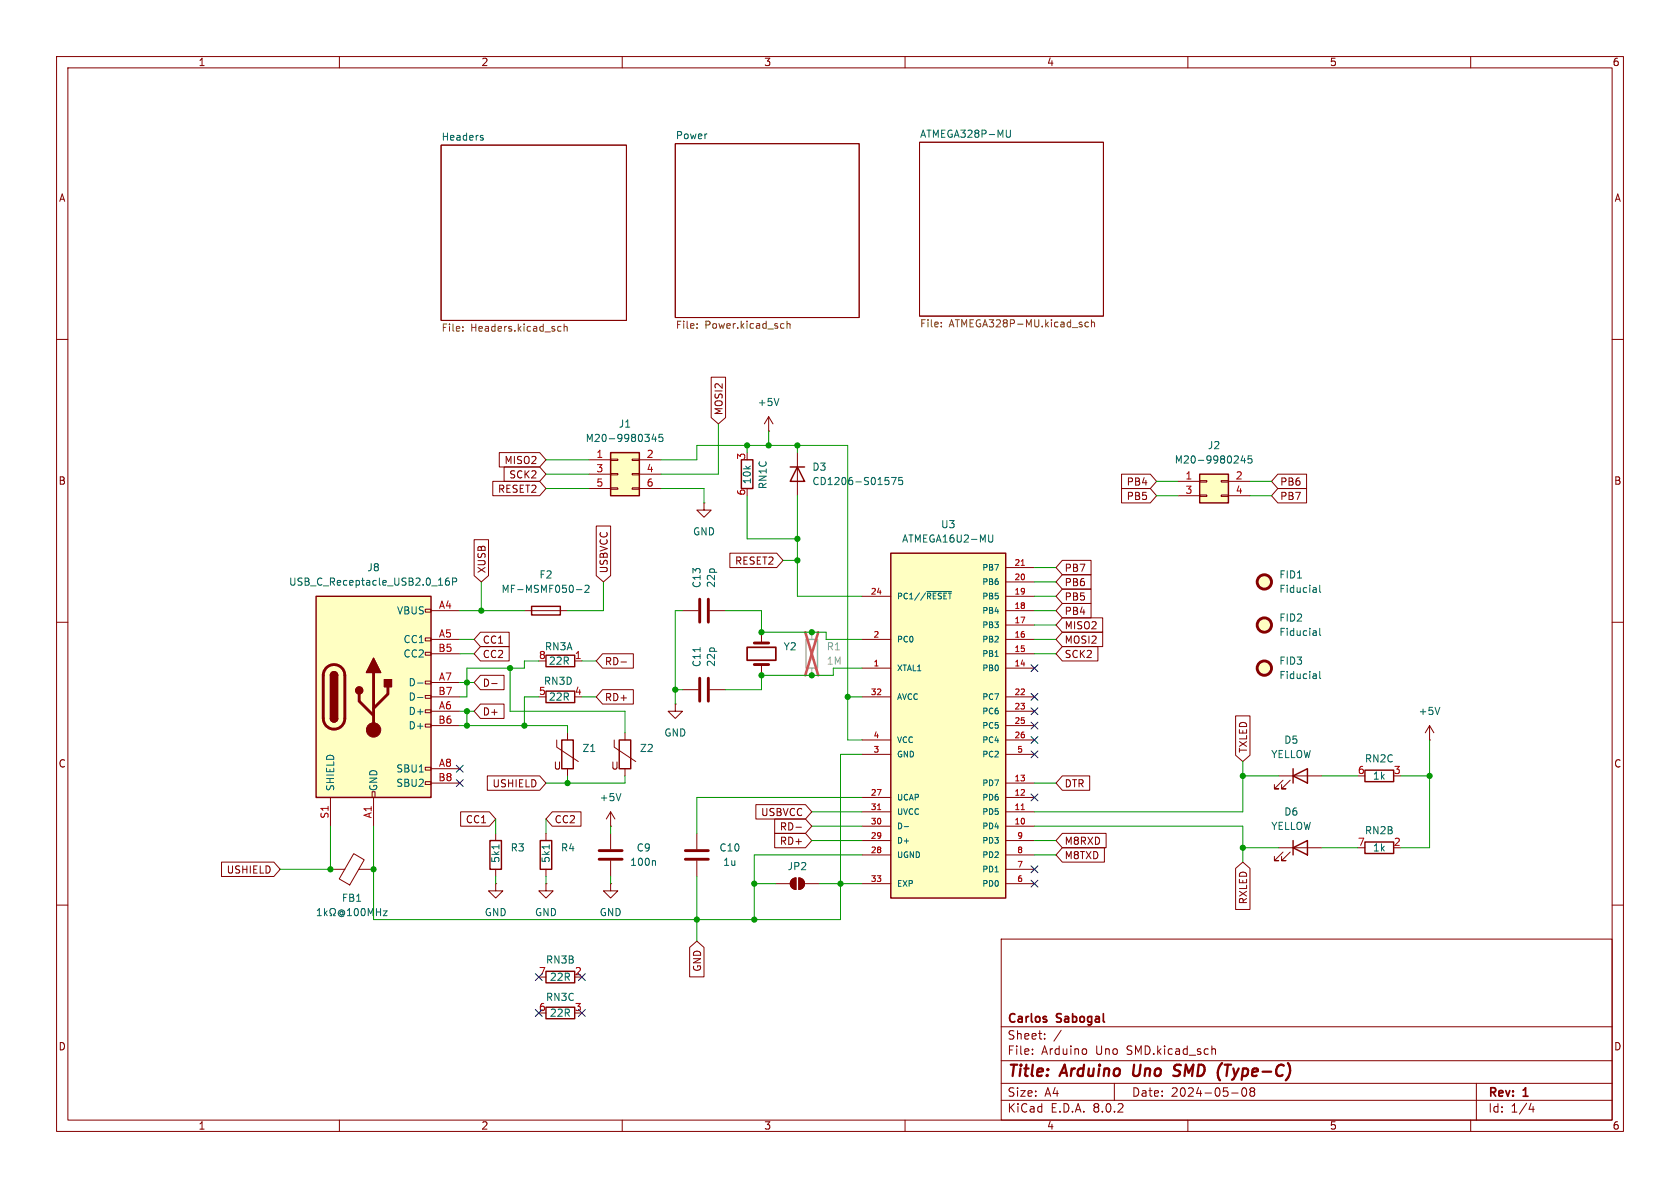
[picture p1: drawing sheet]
<svg xmlns="http://www.w3.org/2000/svg" width="297mm" height="210mm" viewBox="0 0 297 210" stroke-linecap="round" stroke-linejoin="round" font-family="sans-serif">
<g fill="none" stroke="#840000" stroke-width=".18">
<path d="M10 10h277v190h-277zM12 12h273v186h-273zM60 10v2M110 10v2M160 10v2M210 10v2M260 10v2M78 25.7h32.7v30.9h-32.7zM119.4 25.4h32.5v30.7h-32.5zM162.6 25.1h32.5v30.8h-32.5zM10 60h2M285 60h2"/>
<path d="M10 110h2M101.6 116.8h1.3M134.6 111.8v1.9M134.6 117.5v1.9M285 110h2M252.7 130.8h.1M252.7 128.3l-.7 1.2M252.7 128.3v2.5M252.7 128.3l.8 1.2M10 160h2M285 160h2M177 166h108v32h-108z"/>
<path d="M60 198v2M110 198v2M160 198v2M177 194.5h108M177 191.5h108M177 187.5h108M177 181.5h108M182.5 186.3v.1M182.5 185.5v.1M184.7 183.6v.1M184.7 182.8v.1M187.6 182.1l-1.3 2"/>
<path d="M191.8 185.4l.3 .3v.4l-.3 .3M197 191.5v3M210 198v2M214.3 185.5h.5l.1 .9M217.7 193.2h1.2M219.7 192.4a.81 .81 0 0 0 .3 1.4l.2-.1 .2-.5-.2-.8M221 192.4v.3l.2 .2M221.2 192.9l-.2 .3v.3l.2 .3 .5-.1 .1-.2-.1-.4-.2-.2M221.2 192.9h.3M221.7 192.4l.1 .3-.3 .2M260 198v2M261 191.5v6.5"/>
<path d="M270.7 195l-.4 1.1h.9M271 195.6v1"/>
</g>
<path d="M200.5 188.2l-.2 1.6 .3 .4M207.6 188.8l.1 .3 .8 .3M208.5 190a.85 .85 0 0 1-1.1 .1M208.5 188.2h-.5l-.4 .4M216.5 188.2h1.1M217.1 188.2l-.3 2" fill="none" stroke="#840000" stroke-width=".4"/>
<path d="M85.1 24.4h.3l.1 .2-.2 .2h-.3M85.1 23.9l.3 .1M178.6 23v1.2l-.2 .1-.4-.1M232.6 119.2l.1 .8M232.7 119.9l-.1 .1M232.7 119.4l-.1 .1M233.3 118.7v1.1l.2 .2M254.5 125l-.4 1.3" fill="none" stroke="#006464" stroke-width=".18"/>
<g fill="none" stroke="#725600" stroke-width=".18">
<path d="M81.8 58.4v.1M81.8 57.8v.1M98.7 58.5h.5M98.7 57.8h.5M99.7 57.8l.2-.1 .3 .1 .1 .7M99.7 57.3v1.2M123.2 57.9v.1M123.2 57.3v.1M138.5 57.2l.1 .1M138.6 58h-.1M139.1 56.8v1.2M139.1 57.3l.2-.1 .3 .1 .1 .7"/>
<path d="M166.4 57.7v.1M166.4 57v.1M192.4 57l-.3-.1-.3 .3 .1 .5h.5M193 57.1l.1-.2 .3 .1 .1 .8M193 56.5v1.3"/>
</g>
<circle cx="223.5" cy="118.1" r="1.27" fill="#ffffc2" stroke="#ffffc2" stroke-width=".18"/>
<g fill="none" stroke="#840000" stroke-width=".51">
<path d="M133.3 113.7h2.6M133.3 117.5h2.6"/>
<circle cx="223.5" cy="118.1" r="1.27"/>
</g>
<path d="M132.1 114.4h5.1v2.3h-5.1z" fill="none" stroke="#840000" stroke-width=".3"/>
<path d="M96.5 115.8h5.1v2.1h-5.1z" fill="none" stroke="#840000" stroke-width=".25"/>
<path d="M157.5 97.8h20.3v61h-20.3z" fill="#ffffc2"/>
<path d="M139.7 82.6h2.5M141 82.6l1.2 2.5h-2.5zM157.5 97.8h20.3v61h-20.3zM109.5 130.8h2v5.1h-2z" fill="none" stroke="#840000" stroke-width=".25"/>
<g fill="none" stroke="#840000" stroke-width=".18">
<path d="M141 80v7.6M152.4 118.1h5.1M152.4 113h5.1M152.4 105.4h5.1M177.8 118.1h5.1M177.8 115.6h5.1M177.8 113h5.1M177.8 110.5h5.1M177.8 108h5.1M177.8 105.4h5.1M177.8 102.9h5.1M177.8 100.3h5.1"/>
<path d="M108.6 130.8v1.3l3.8 2.5M110.5 129.5v1.3M110.5 135.9v1.3M152.4 123.2h5.1M152.4 130.8h5.1M152.4 133.4h5.1M177.8 138.4h5.1M177.8 123.2h5.1M177.8 125.7h5.1M177.8 128.3h5.1M177.8 130.8h5.1M177.8 133.4h5.1"/>
<path d="M152.4 146.1h5.1M152.4 143.5h5.1M152.4 141h5.1M152.4 151.1h5.1M152.4 148.6h5.1M152.4 156.2h5.1M177.8 146.1h5.1M177.8 143.5h5.1M177.8 141h5.1M177.8 151.1h5.1M177.8 148.6h5.1M177.8 156.2h5.1"/>
<path d="M177.8 153.7h5.1"/>
</g>
<path d="M180.5 99.9h.6M155.1 143.1h.6M180.5 143.1h.6" fill="none" stroke="#a90000" stroke-width=".18"/>
<path d="M157.6 84.4h.8l-.5 1.3M159.5 84.4h-.6v.6l.1-.1h.5l.1 .2-.1 .4-.2 .2-.4-.2M175.5 94.6l-.1 1.1-.1 .1-.5-.1M163.8 104.6h4.4M175.9 116h.6M232.6 111.6l.1 .7M232.7 112.3h-.1M232.7 111.8l-.1 .1M233.3 111.1v1.1l.2 .1M159.9 146.1h.7" fill="none" stroke="#006464" stroke-width=".18"/>
<circle cx="223.5" cy="110.5" r="1.27" fill="#ffffc2" stroke="#ffffc2" stroke-width=".18"/>
<circle cx="223.5" cy="110.5" r="1.27" fill="none" stroke="#840000" stroke-width=".51"/>
<path d="M212.1 83.8h5.1v5.1h-5.1z" fill="#ffffc2"/>
<g fill="none" stroke="#840000" stroke-width=".18">
<path d="M208.3 85.1h3.8M208.3 87.6h3.8M212.1 87.5h1.3v.3h-1.3zM212.1 85h1.3v.2h-1.3zM215.9 87.5h1.3v.3h-1.3zM215.9 85h1.3v.2h-1.3zM217.2 85.1h3.8M217.2 87.6h3.8M119.4 124.5v1.2h1.2l-1.2 1.3-1.3-1.3h1.3M119.4 124.5h.1M58.4 153.7h2.6M62.5 150.9l1.9 1.1-2.6 4.4-1.8-1z"/>
<path d="M63.4 153.7h2.6M137.2 156.2h2.5M140 155.5l.7-.3v2a1.02 1.02 0 0 1-.9-.6 1.02 1.02 0 0 1 .2-1.1zM141.2 155.2a1.02 1.02 0 0 1 1 1 1.02 1.02 0 0 1-1 1zM142.2 156.2h2.6"/>
</g>
<path d="M212.1 83.8h5.1v5.1h-5.1z" fill="none" stroke="#840000" stroke-width=".25"/>
<g fill="none" stroke="#006464" stroke-width=".18">
<path d="M219.7 80.5l-.3 .9h.8M220 81v.9M221.3 80.6h-.6l-.1 .6 .2-.1h.4l.1 .2v.4l-.2 .2-.5-.2M56.1 161.9h.7M56.1 161l.4-.4v1.3M57.4 160.6v1.3M57.5 161.4l.3 .5M57.8 161l-.4 .5M58.3 161.9h.3v-.3a.54 .54 0 0 1-.2-.7 .54 .54 0 0 1 .7-.2 .58 .58 0 0 1-.1 .9v.3h.3M60.6 161.3a.31 .31 0 0 0-.4-.1 .31 .31 0 0 0 0 .5 .31 .31 0 0 0 .4-.1M60.6 161.1v.5M60.6 161.6l.1 .1a.55 .55 0 0 0-.2-.9 .55 .55 0 0 0-.7 .6 .61 .61 0 0 0 .4 .6 .61 .61 0 0 0 .6-.1"/>
<path d="M61.4 161.9h.7M61.4 161l.4-.4v1.3M62.7 160.7l.2-.1a.68 .68 0 0 1 .5 .6 .68 .68 0 0 1-.5 .7l-.2-.2-.1-.3zM64 160.7l.1-.1a.68 .68 0 0 1 .5 .6 .68 .68 0 0 1-.5 .7l-.1-.2-.2-.3zM65.1 161.9v-1.3l.4 .9 .4-.9v1.3M66.6 160.6v1.3M66.6 161.2h.7M67.3 160.6v1.3M67.8 161h.6l-.6 .9h.6"/>
</g>
<g fill="#840000" stroke="#840000" stroke-width=".18">
<path d="M141.2 155.2a1.02 1.02 0 0 1 1 1 1.02 1.02 0 0 1-1 1z"/>
<path d="M140 155.5l.7-.3v2a1.02 1.02 0 0 1-.9-.6 1.02 1.02 0 0 1 .2-1.1z"/>
</g>
<path d="M55.9 105.4h20.3v35.6h-20.3z" fill="#ffffc2"/>
<g fill="none" stroke="#840000" stroke-width=".18">
<path d="M135.9 76.2h.1M135.9 73.7l-.8 1.2M135.9 73.7v2.5M135.9 73.7l.8 1.2M124.5 88.9v1.3h1.2l-1.2 1.2-1.3-1.2h1.3M124.5 88.9h.1M75.2 115.3h1v.5h-1zM75.2 112.8h1v.5h-1zM75.2 107.7h1v.5h-1zM76.2 108h5.1M76.2 113h5.1M76.2 115.6h5.1"/>
<path d="M92.7 108h7.6M120.6 108h2.8M125.5 108h2.8M65.8 140h.5v1h-.5zM75.2 138.2h1v.5h-1zM75.2 135.6h1v.5h-1zM75.2 128h1v.5h-1zM75.2 125.5h1v.5h-1zM75.2 122.9h1v.5h-1zM75.2 120.4h1v.5h-1zM76.2 125.7h5.1M76.2 120.7h5.1"/>
<path d="M76.2 135.9h5.1M76.2 128.3h5.1M76.2 123.2h5.1M76.2 138.4h5.1M120.6 121.9h2.8M125.5 121.9h2.8M58.4 141v5.1M66 141v5.1M123.2 147.3v2.8M123.2 152.1v2.8"/>
</g>
<path d="M131.1 81.3h2v5.1h-2zM55.9 105.4h20.3v35.6h-20.3zM58.4 119.4a.64 .64 0 0 1 .7-.7 .64 .64 0 0 1 .6 .7M94 107.2h5.1v1.5h-5.1zM58.4 127a.64 .64 0 0 0 .7 .6 .64 .64 0 0 0 .6-.6M96.5 122.2h5.1v2h-5.1z" fill="none" stroke="#840000" stroke-width=".25"/>
<g fill="none" stroke="#840000" stroke-width=".51">
<path d="M57.7 118a1.9 1.9 0 0 1 2.1-.4 1.9 1.9 0 0 1 1.2 1.8v7.6a1.91 1.91 0 0 1-1.9 1.9 1.91 1.91 0 0 1-2-1.9l.1-7.8 .1-.6zM66 118.9v10.1M123.7 105.9v4.1M123.7 119.9v4.1M125.2 105.9v4.1M125.2 119.9v4.1M63.5 122.7v1.3l2.5 2.5M68.6 121.4v1.3l-2.6 2.5M121.2 150.4h4M121.2 151.9h4"/>
<circle cx="223.5" cy="102.9" r="1.27"/>
</g>
<g fill="#840000" stroke="#840000" stroke-width=".25">
<path d="M58.4 127h1.3a.64 .64 0 0 1-.6 .6 .64 .64 0 0 1-.7-.6z"/>
<path d="M58.4 119.4h1.3v7.6h-1.3z"/>
<path d="M58.6 118.9a.64 .64 0 0 1 .7-.1 .64 .64 0 0 1 .4 .6h-1.3z"/>
<path d="M66 116.3l1.3 2.6h-2.5z"/>
<path d="M67.9 120.1h1.3v1.3h-1.3z"/>
<circle cx="63.5" cy="122" r=".63"/>
</g>
<circle cx="66" cy="129" r="1.27" fill="#840000" stroke="#840000" stroke-width=".18"/>
<path d="M137.7 70.4l-.4 1.3M79.3 102.2h-.3a.86 .86 0 0 0 0 1.2l.4-.1 .1-.4-.3-.2h-.3l-.2 .2M80 102.8h.6l.1-.2v-.3l-.7-.1v1.2M101.9 104.2h1M103.4 103.6l.5-.2 .2 .4-.7 .9h.7M123.8 114.5v.7M232.6 103.9l.1 .8M232.7 104.7h-.1M232.7 104.2h-.1M233.3 103.4v1.1l.2 .2M73.8 120.7h1M73.8 123.3h1" fill="none" stroke="#006464" stroke-width=".18"/>
<circle cx="223.5" cy="102.9" r="1.27" fill="#ffffc2" stroke="#ffffc2" stroke-width=".18"/>
<path d="M142.5 113h2v5.1h-2z" fill="none" stroke="#a1a1a1" stroke-width=".25"/>
<path d="M143.5 111.8v1.2M143.5 118.1v1.3" fill="none" stroke="#a1a1a1" stroke-width=".18"/>
<path d="M142.4 111.8l2.3 7.6M144.7 111.8l-2.3 7.6" fill="none" stroke="#e65255" stroke-width=".46"/>
<path d="M107.9 80h5.1v7.6h-5.1z" fill="#ffffc2"/>
<g fill="none" stroke="#840000" stroke-width=".18">
<path d="M125.7 66.7h2.6v7.1l-1.3 1.1-1.3-1.1zM83.8 95.4h2.6v6.4l-1.3 1.1-1.3-1.1zM87.1 85.1h8.3l1.1 1.3-1.1 1.2h-8.3zM88.3 80h7.1l1.1 1.3-1.1 1.3h-7.1zM89.1 82.5h6.3l1.1 1.3-1.1 1.3h-6.3zM104.1 81.3h3.8M104.1 83.8h3.8M104.1 86.4h3.8M105.4 93h2.6v8.8l-1.3 1.1-1.3-1.1zM107.9 86.2h1.3v.3h-1.3zM107.9 83.7h1.3v.2h-1.3zM107.9 81.2h1.3v.2h-1.3z"/>
<path d="M111.8 86.2h1.2v.3h-1.2zM111.8 83.7h1.2v.2h-1.2zM111.8 81.2h1.2v.2h-1.2zM113 81.3h3.8M113 83.8h3.8M113 86.4h3.8M129 97.8h8.3l1.1 1.3-1.1 1.2h-8.3zM187.8 99.1h5.1v2.5h-5.1l-1.1-1.3zM198.3 83.8h5.1l1.1 1.3-1.1 1.3h-5.1zM198.3 86.4h5.1l1.1 1.2-1.1 1.3h-5.1zM225.9 83.8h5.1v2.6h-5.1l-1.1-1.3zM225.9 86.4h5.1v2.5h-5.1l-1.1-1.3z"/>
<path d="M84.9 119.4h4.2v2.5h-4.2l-1.1-1.2zM84.9 111.8h5.1v2.5h-5.1l-1.1-1.3zM84.9 114.3h5.1v2.5h-5.1l-1.1-1.2zM106.5 115.6h5.5v2.5h-5.5l-1.1-1.3zM109.8 117h.9M187.8 101.6h5.1v2.5h-5.1l-1.1-1.2zM187.8 114.3h6.3v2.5h-6.3l-1.1-1.2zM187.8 111.8h7.1v2.5h-7.1l-1.1-1.3zM187.8 109.2h7.1v2.6h-7.1l-1.1-1.3zM187.8 106.7h5.1v2.5h-5.1l-1.1-1.2zM187.8 104.1h5.1v2.6h-5.1l-1.1-1.3zM84.9 124.5h4.2v2.5h-4.2l-1.1-1.3z"/>
<path d="M86.2 137.2h9.2l1.1 1.2-1.1 1.3h-9.2zM86.9 120.8h1M98.4 130.8v1.3l3.8 2.5M100.3 129.5v1.3M100.3 135.9v1.3M106.5 121.9h5.5v2.6h-5.5l-1.1-1.3zM187.8 137.2h4.8v2.5h-4.8l-1.1-1.3zM218.4 126.6h2.6v6.9l-1.3 1.1-1.3-1.1zM226.1 137.2h7.6M226.8 137.9l-1.5 1.5h.8h-.8v-.7M228.1 137.9l-1.5 1.5h.7h-.7v-.7M39.2 152.4h9.2l1.1 1.3-1.1 1.2h-9.2z"/>
<path d="M81.4 143.5h5.1l1.1 1.3-1.1 1.3h-5.1zM87.6 156.2v1.3h1.3l-1.3 1.3-1.2-1.3h1.2M87.6 156.2h.1M87.6 147.3v1.3M87.6 153.7v1.2M96.5 156.2v1.3h1.3l-1.3 1.3-1.3-1.3h1.3M96.5 156.2h.1M96.5 147.3v1.3M96.5 153.7v1.2M97.6 143.5h5.1v2.6h-5.1l-1.1-1.3zM107.9 146.1h.1M107.9 156.2v1.3h1.3l-1.3 1.3-1.2-1.3h1.2"/>
<path d="M107.9 156.2h.1M107.9 143.5v2.6M107.9 147.3v2.8M107.9 152.1v2.8M107.9 143.5l-.7 1.3M107.9 143.5l.8 1.3M133.6 142.2h8.8l1.1 1.3-1.1 1.3h-8.8zM137 144.8h5.4l1.1 1.3-1.1 1.2h-5.4zM137 147.3h5.4l1.1 1.3-1.1 1.3h-5.4zM140.7 146.2h1M187.8 149.9h7.4v2.5h-7.4l-1.1-1.3zM187.8 147.3h7.7v2.6h-7.7l-1.1-1.3z"/>
<path d="M218.4 153.5l1.3-1.1 1.3 1.1v7.3h-2.6zM226.1 149.9h7.6M226.8 150.6l-1.5 1.5h.8h-.8v-.7M228.1 150.6l-1.5 1.5h.7h-.7v-.7M121.9 167.5l1.3-1.1 1.3 1.1v5.2h-2.6z"/>
</g>
<path d="M107.9 80h5.1v7.6h-5.1zM99.3 130.8h2v5.1h-2zM228.6 137.2l2.5-1.3v2.5zM228.6 135.9v2.5M241.3 136.1h5.1v2.1h-5.1zM86.6 148.6h2v5.1h-2zM95.5 148.6h2v5.1h-2zM228.6 149.9l2.5-1.3v2.5zM228.6 148.6v2.5M241.3 148.8h5.1v2.1h-5.1zM96.5 171.7h5.1v2h-5.1zM96.5 178.1h5.1v2h-5.1z" fill="none" stroke="#840000" stroke-width=".25"/>
<path d="M115.6 76.7l-.3 .9h.8M115.9 77.2v.8M117.1 76.8h-.6v.6l.2-.1h.4l.1 .2-.1 .4-.1 .1-.5-.1M88.2 149.3v.8M97.1 149.3v.8M109.8 140.3l-.5 1.2M115.7 152.1l.2 .2v.7" fill="none" stroke="#006464" stroke-width=".18"/>
<path d="M105.9 151.9h4.1M105.9 150.4h4.1" fill="none" stroke="#840000" stroke-width=".51"/>
<g fill="none" stroke="#009600" stroke-width=".18">
<path d="M127 74.9v8.9h-10.2M132.1 78.7v1.3M135.9 76.2v2.5M141 78.7v1.3M96.5 86.4h7.6M96.5 83.8h7.6M96.5 81.3h7.6M116.8 81.3h6.4v-2.6h26.7v52.1h2.5M116.8 86.4h7.7v2.5M132.1 87.6v7.7h8.9M138.4 99.1h2.6M141 87.6v17.8h11.4"/>
<path d="M204.5 87.6h3.8M204.5 85.1h3.8M221 87.6h3.8M221 85.1h3.8M81.3 113h2.5M81.3 108h11.4M81.3 115.6h2.5M85.1 102.9v5.1M90.2 118.1v7.6h20.3v3.8M95.2 116.8h-2.5v1.3h-10.2v5.1h-1.2M102.9 116.8h2.5M106.7 102.9v5.1h-6.4"/>
<path d="M120.6 108h-1.2v16.5M128.3 108h6.3v3.8h11.4v1.2h6.4M152.4 118.1h-5.1v1.3h-12.7v2.5h-6.3M182.9 113h3.8M182.9 108h3.8M182.9 110.5h3.8M182.9 115.6h3.8M182.9 100.3h3.8M182.9 102.9h3.8M182.9 105.4h3.8M81.3 125.7h2.5M81.3 128.3h19v1.2"/>
<path d="M81.3 120.7h2.5M82.5 125.7v2.6M95.2 123.2h-2.5v5.1M100.3 137.2v1.2M102.9 123.2h2.5M110.5 137.2v1.2h-14M119.4 121.9h1.2M149.9 123.2h2.5M152.4 133.4h-3.8v29.2h-82.6v-16.5M182.9 138.4h3.8M219.7 137.2h6.4M219.7 134.6v8.9h-36.8"/>
<path d="M233.7 137.2h6.3M247.6 137.2h5.1M252.7 130.8v19.1h-5.1M58.4 146.1v7.6h-8.9M87.6 144.8v2.5M87.6 154.9v1.3M96.5 144.8v2.5M96.5 154.9v1.3M107.9 146.1v1.2M107.9 154.9v1.3M123.2 154.9v11.5M133.3 156.2h3.9"/>
<path d="M143.5 148.6h8.9M143.5 143.5h8.9M143.5 146.1h8.9M144.8 156.2h7.6M152.4 141h-29.2v6.3M152.4 151.1h-19.1v11.5M182.9 148.6h3.8M182.9 146.1h36.8v6.3M182.9 151.1h3.8M219.7 149.9h6.4M233.7 149.9h6.3"/>
</g>
<g fill="none" stroke="#000084" stroke-width=".18">
<path d="M182.3 117.5l1.2 1.2M183.5 117.5l-1.2 1.2M80.7 135.3l1.2 1.2M80.7 137.8l1.2 1.2M81.9 135.3l-1.2 1.2M81.9 137.8l-1.2 1.2M182.3 132.7l1.2 1.3M182.3 122.6l1.2 1.2M182.3 127.7l1.2 1.2M182.3 130.2l1.2 1.2M182.3 125.1l1.2 1.2M183.5 132.7l-1.2 1.3"/>
<path d="M183.5 122.6l-1.2 1.2M183.5 127.7l-1.2 1.2M183.5 130.2l-1.2 1.2M183.5 125.1l-1.2 1.2M182.3 140.4l1.2 1.2M182.3 153.1l1.2 1.2M182.3 155.6l1.2 1.2M183.5 140.4l-1.2 1.2M183.5 153.1l-1.2 1.2M183.5 155.6l-1.2 1.2M94.6 172.1l1.3 1.2M94.6 178.5l1.3 1.2"/>
<path d="M95.9 172.1l-1.3 1.2M95.9 178.5l-1.3 1.2M102.3 172.1l1.2 1.2M102.3 178.5l1.2 1.2M103.5 172.1l-1.2 1.2M103.5 178.5l-1.2 1.2"/>
</g>
<g fill="#009600" stroke="#009600" stroke-width=".18">
<circle cx="219.7" cy="137.2" r=".46"/>
<circle cx="148.6" cy="156.2" r=".46"/>
<circle cx="133.3" cy="156.2" r=".46"/>
<circle cx="133.3" cy="162.6" r=".46"/>
<circle cx="123.2" cy="162.6" r=".46"/>
<circle cx="82.5" cy="128.3" r=".46"/>
<circle cx="90.2" cy="118.1" r=".46"/>
<circle cx="82.5" cy="120.7" r=".46"/>
<circle cx="82.5" cy="125.7" r=".46"/>
<circle cx="66" cy="153.7" r=".46"/>
<circle cx="58.4" cy="153.7" r=".46"/>
<circle cx="143.5" cy="111.8" r=".46"/>
<circle cx="143.5" cy="119.4" r=".46"/>
<circle cx="149.9" cy="123.2" r=".46"/>
<circle cx="141" cy="78.7" r=".46"/>
<circle cx="134.6" cy="111.8" r=".46"/>
<circle cx="134.6" cy="119.4" r=".46"/>
<circle cx="119.4" cy="121.9" r=".46"/>
<circle cx="100.3" cy="138.4" r=".46"/>
<circle cx="85.1" cy="108" r=".46"/>
<circle cx="141" cy="95.3" r=".46"/>
<circle cx="141" cy="99.1" r=".46"/>
<circle cx="135.9" cy="78.7" r=".46"/>
<circle cx="132.1" cy="78.7" r=".46"/>
<circle cx="92.7" cy="128.3" r=".46"/>
<circle cx="252.7" cy="137.2" r=".46"/>
<circle cx="219.7" cy="149.9" r=".46"/>
</g>
<g font-size="2.8" fill="#840000">
<text x="178" y="190.9">Title:</text>
<text x="187.7" y="190.9">Arduino</text>
<text x="201.1" y="190.9">Uno</text>
<text x="209.2" y="190.9">SMD</text>
<text x="217.7" y="190.9">(Type-C)</text>
</g>
<g font-size="2.1" fill="#840000">
<text x="178" y="184">Sheet:</text>
<text x="178" y="181.2">Carlos</text>
<text x="186.9" y="181.2">Sabogal</text>
<text x="178" y="186.7">File:</text>
<text x="184.1" y="186.7">Arduino</text>
<text x="193.7" y="186.7">Uno</text>
<text x="199.3" y="186.7">SMD.kicad_sch</text>
<text x="178" y="196.9">KiCad</text>
<text x="178" y="194.1">Size:</text>
<text x="184.7" y="194.1">A4</text>
<text x="185.7" y="196.9">E.D.A.</text>
<text x="193.3" y="196.9">8.0.2</text>
<text x="200" y="194.1">Date:</text>
<text x="207" y="194.1">2024-05-08</text>
<text x="263" y="194.3">Rev:</text>
<text x="263" y="196.9">Id:</text>
<text x="267.1" y="196.9">1/4</text>
<text x="269.4" y="194.3">1</text>
</g>
<g font-size="1.8" fill="#840000">
<text x="35" y="11.9">1</text>
<text x="85" y="11.9">2</text>
<text x="135" y="11.9">3</text>
<text x="185" y="11.9">4</text>
<text x="235" y="11.9">5</text>
<text x="285" y="11.9">6</text>
<text x="10.3" y="35.9">A</text>
<text x="285.3" y="35.9">A</text>
<text x="128" y="73.5" transform="rotate(-90 128 73.5)">MOSI2</text>
<text x="89.1" y="82.2">MISO2</text>
<text x="10.3" y="85.9">B</text>
<text x="87.9" y="87.3">RESET2</text>
<text x="89.9" y="84.8">SCK2</text>
<text x="199.1" y="86">PB4</text>
<text x="199.1" y="88.6">PB5</text>
<text x="226.2" y="86">PB6</text>
<text x="226.2" y="88.6">PB7</text>
<text x="285.3" y="85.9">B</text>
<text x="86" y="101.4" transform="rotate(-90 86 101.4)">XUSB</text>
<text x="107.6" y="101.4" transform="rotate(-90 107.6 101.4)">USBVCC</text>
<text x="129.8" y="100">RESET2</text>
<text x="188.1" y="101.3">PB7</text>
<text x="188.1" y="103.8">PB6</text>
<text x="188.1" y="106.4">PB5</text>
<text x="85.2" y="114">CC1</text>
<text x="188.1" y="114">MOSI2</text>
<text x="188.1" y="111.4">MISO2</text>
<text x="188.1" y="108.9">PB4</text>
<text x="85.2" y="116.5">CC2</text>
<text x="106.8" y="117.8">RD-</text>
<text x="188.1" y="116.5">SCK2</text>
<text x="85.2" y="121.6">D-</text>
<text x="106.8" y="124.1">RD+</text>
<text x="85.2" y="126.7">D+</text>
<text x="10.3" y="135.9">C</text>
<text x="97.8" y="136.3">U</text>
<text x="107.9" y="136.3">U</text>
<text x="220.7" y="133.2" transform="rotate(-90 220.7 133.2)">TXLED</text>
<text x="285.3" y="135.9">C</text>
<text x="87" y="139.4">USHIELD</text>
<text x="188.1" y="139.4">DTR</text>
<text x="82.2" y="145.7">CC1</text>
<text x="97.9" y="145.7">CC2</text>
<text x="134.4" y="144.5">USBVCC</text>
<text x="137.8" y="147">RD-</text>
<text x="137.8" y="149.5">RD+</text>
<text x="188.1" y="149.5">M8RXD</text>
<text x="40" y="154.6">USHIELD</text>
<text x="188.1" y="152.1">M8TXD</text>
<text x="220.7" y="160" transform="rotate(-90 220.7 160)">RXLED</text>
<text x="124.1" y="171.9" transform="rotate(-90 124.1 171.9)">GND</text>
<text x="10.3" y="185.9">D</text>
<text x="285.3" y="185.9">D</text>
<text x="35" y="199.9">1</text>
<text x="85" y="199.9">2</text>
<text x="135" y="199.9">3</text>
<text x="185" y="199.9">4</text>
<text x="235" y="199.9">5</text>
<text x="285" y="199.9">6</text>
</g>
<g font-size="1.8" fill="#006464">
<text x="78" y="24.9">Headers</text>
<text x="119.4" y="24.7">Power</text>
<text x="162.6" y="24.4">ATMEGA328P-MU</text>
<text x="133.9" y="72">+5V</text>
<text x="109.3" y="75.8">J1</text>
<text x="103.4" y="78.3">M20-9980345</text>
<text x="143.5" y="83.4">D3</text>
<text x="207.6" y="82.1">M20-9980245</text>
<text x="213.4" y="79.6">J2</text>
<text x="132.9" y="85.7" transform="rotate(-90 132.9 85.7)">10k</text>
<text x="135.7" y="86.6" transform="rotate(-90 135.7 86.6)">RN1C</text>
<text x="143.5" y="86">CD1206-S01575</text>
<text x="122.4" y="94.8">GND</text>
<text x="166.3" y="93.6">U3</text>
<text x="64.8" y="101.2">J8</text>
<text x="159.4" y="96.1">ATMEGA16U2-MU</text>
<text x="51" y="103.7">USB_C_Receptacle_USB2.0_16P</text>
<text x="88.6" y="105">MF-MSMF050-2</text>
<text x="95.3" y="102.5">F2</text>
<text x="124.1" y="104.1" transform="rotate(-90 124.1 104.1)">C13</text>
<text x="126.6" y="104" transform="rotate(-90 126.6 104)">22p</text>
<text x="226.1" y="102.5">FID1</text>
<text x="226.1" y="105">Fiducial</text>
<text x="70.1" y="108.8">VBUS</text>
<text x="71.2" y="113.9">CC1</text>
<text x="226.1" y="110.1">FID2</text>
<text x="226.1" y="112.6">Fiducial</text>
<text x="71.2" y="116.4">CC2</text>
<text x="96.2" y="115.2">RN3A</text>
<text x="96.9" y="117.7">22R</text>
<text x="124.1" y="118" transform="rotate(-90 124.1 118)">C11</text>
<text x="126.6" y="118" transform="rotate(-90 126.6 118)">22p</text>
<text x="138.4" y="115.2">Y2</text>
<text x="226.1" y="117.7">FID3</text>
<text x="72.1" y="121.5">D-</text>
<text x="72.1" y="124.1">D-</text>
<text x="96.1" y="121.3">RN3D</text>
<text x="96.9" y="124.1">22R</text>
<text x="226.1" y="120.2">Fiducial</text>
<text x="72.1" y="126.6">D+</text>
<text x="72.1" y="129.1">D+</text>
<text x="117.3" y="130.4">GND</text>
<text x="226.9" y="131.7">D5</text>
<text x="250.7" y="126.6">+5V</text>
<text x="70" y="136.8">SBU1</text>
<text x="102.9" y="133.1">Z1</text>
<text x="113" y="133.1">Z2</text>
<text x="224.6" y="134.2">YELLOW</text>
<text x="241.2" y="135">RN2C</text>
<text x="59.3" y="140" transform="rotate(-90 59.3 140)">SHIELD</text>
<text x="66.9" y="140" transform="rotate(-90 66.9 140)">GND</text>
<text x="70" y="139.3">SBU2</text>
<text x="105.9" y="141.8">+5V</text>
<text x="242.6" y="138">1k</text>
<text x="224.6" y="146.9">YELLOW</text>
<text x="226.9" y="144.4">D6</text>
<text x="241.2" y="147.7">RN2B</text>
<text x="88.5" y="152.6" transform="rotate(-90 88.5 152.6)">5k1</text>
<text x="90.2" y="150.7">R3</text>
<text x="97.4" y="152.6" transform="rotate(-90 97.4 152.6)">5k1</text>
<text x="99.1" y="150.7">R4</text>
<text x="111.3" y="153.3">100n</text>
<text x="112.5" y="150.7">C9</text>
<text x="127.1" y="150.7">C10</text>
<text x="127.8" y="153.3">1u</text>
<text x="139.1" y="154">JP2</text>
<text x="242.6" y="150.7">1k</text>
<text x="60.3" y="159.6">FB1</text>
<text x="85.6" y="162.2">GND</text>
<text x="94.5" y="162.2">GND</text>
<text x="105.9" y="162.2">GND</text>
<text x="96.4" y="170.5">RN3B</text>
<text x="97.1" y="173.6">22R</text>
<text x="96.4" y="177.1">RN3C</text>
<text x="97.1" y="179.9">22R</text>
</g>
<g font-size="1.8" fill="#725600">
<text x="78" y="59">File:</text>
<text x="83.2" y="59">Headers.kicad_sch</text>
<text x="119.4" y="58.4">File:</text>
<text x="124.6" y="58.4">Power.kicad_sch</text>
<text x="162.6" y="58.2">File:</text>
<text x="167.8" y="58.2">ATMEGA328P-MU.kicad_sch</text>
</g>
<g font-size="1.8" fill="#a90000">
<text x="105.3" y="81">1</text>
<text x="105.3" y="83.6">3</text>
<text x="114.2" y="81">2</text>
<text x="114.2" y="83.6">4</text>
<text x="131.8" y="81.4" transform="rotate(-90 131.8 81.4)">3</text>
<text x="105.3" y="86.1">5</text>
<text x="114.2" y="86.1">6</text>
<text x="131.8" y="87.7" transform="rotate(-90 131.8 87.7)">6</text>
<text x="209.5" y="84.8">1</text>
<text x="209.5" y="87.4">3</text>
<text x="218.4" y="84.8">2</text>
<text x="218.4" y="87.4">4</text>
<text x="77.5" y="107.7">A4</text>
<text x="77.5" y="112.8">A5</text>
<text x="77.4" y="115.3">B5</text>
<text x="95.2" y="116.6">8</text>
<text x="101.5" y="116.6">1</text>
<text x="77.4" y="122.9">B7</text>
<text x="77.5" y="125.5">A6</text>
<text x="77.5" y="120.4">A7</text>
<text x="95.2" y="122.9">5</text>
<text x="101.5" y="122.9">4</text>
<text x="77.4" y="128">B6</text>
<text x="77.5" y="135.6">A8</text>
<text x="240" y="136.9">6</text>
<text x="246.3" y="136.9">3</text>
<text x="77.4" y="138.2">B8</text>
<text x="58.2" y="144.8" transform="rotate(-90 58.2 144.8)">S1</text>
<text x="65.8" y="144.8" transform="rotate(-90 65.8 144.8)">A1</text>
<text x="240" y="149.6">7</text>
<text x="246.3" y="149.6">2</text>
<text x="95.2" y="172.5">7</text>
<text x="101.5" y="172.5">2</text>
<text x="95.2" y="178.8">6</text>
<text x="101.5" y="178.8">3</text>
</g>
<g font-size="1.8" fill="#989898">
<text x="146.1" y="115.2">R1</text>
<text x="146.1" y="117.7">1M</text>
</g>
<g font-size="1.4" fill="#006464">
<text x="173.5" y="101.1">PB7</text>
<text x="158.5" y="106.1">PC1//~{RESET}</text>
<text x="173.5" y="106.1">PB5</text>
<text x="173.5" y="103.6">PB6</text>
<text x="158.5" y="113.8">PC0</text>
<text x="173.5" y="113.8">PB2</text>
<text x="173.5" y="111.2">PB3</text>
<text x="173.5" y="108.7">PB4</text>
<text x="158.5" y="118.8">XTAL1</text>
<text x="173.5" y="118.8">PB0</text>
<text x="173.5" y="116.3">PB1</text>
<text x="158.5" y="123.9">AVCC</text>
<text x="173.5" y="123.9">PC7</text>
<text x="158.5" y="131.5">VCC</text>
<text x="173.5" y="126.5">PC6</text>
<text x="173.5" y="129">PC5</text>
<text x="173.5" y="131.5">PC4</text>
<text x="158.5" y="134.1">GND</text>
<text x="173.5" y="134.1">PC2</text>
<text x="158.5" y="141.7">UCAP</text>
<text x="173.5" y="141.7">PD6</text>
<text x="173.5" y="139.2">PD7</text>
<text x="158.5" y="149.3">D+</text>
<text x="158.5" y="146.8">D-</text>
<text x="158.5" y="144.2">UVCC</text>
<text x="173.5" y="146.8">PD4</text>
<text x="173.5" y="144.2">PD5</text>
<text x="173.5" y="149.3">PD3</text>
<text x="158.5" y="151.9">UGND</text>
<text x="173.5" y="154.4">PD1</text>
<text x="173.5" y="151.9">PD2</text>
<text x="158.5" y="156.9">EXP</text>
<text x="173.5" y="156.9">PD0</text>
</g>
<g font-size="1.4" fill="#a90000">
<text x="179.2" y="100.1">21</text>
<text x="153.8" y="105.2">24</text>
<text x="179.2" y="107.7">18</text>
<text x="179.2" y="105.2">19</text>
<text x="179.2" y="102.6">20</text>
<text x="154.3" y="112.8">2</text>
<text x="179.2" y="112.8">16</text>
<text x="179.2" y="110.2">17</text>
<text x="154.3" y="117.9">1</text>
<text x="179.2" y="117.9">14</text>
<text x="179.2" y="115.3">15</text>
<text x="153.8" y="122.9">32</text>
<text x="179.2" y="122.9">22</text>
<text x="179.2" y="125.5">23</text>
<text x="154.3" y="130.6">4</text>
<text x="179.2" y="128">25</text>
<text x="179.2" y="130.6">26</text>
<text x="154.3" y="133.1">3</text>
<text x="179.7" y="133.1">5</text>
<text x="153.8" y="140.7">27</text>
<text x="153.8" y="143.3">31</text>
<text x="179.2" y="143.3">11</text>
<text x="179.2" y="140.7">12</text>
<text x="179.2" y="138.2">13</text>
<text x="153.8" y="148.3">29</text>
<text x="153.8" y="145.8">30</text>
<text x="179.2" y="145.8">10</text>
<text x="179.7" y="148.3">9</text>
<text x="153.8" y="150.9">28</text>
<text x="153.8" y="156">33</text>
<text x="179.7" y="156">6</text>
<text x="179.7" y="153.4">7</text>
<text x="179.7" y="150.9">8</text>
</g>
</svg>
